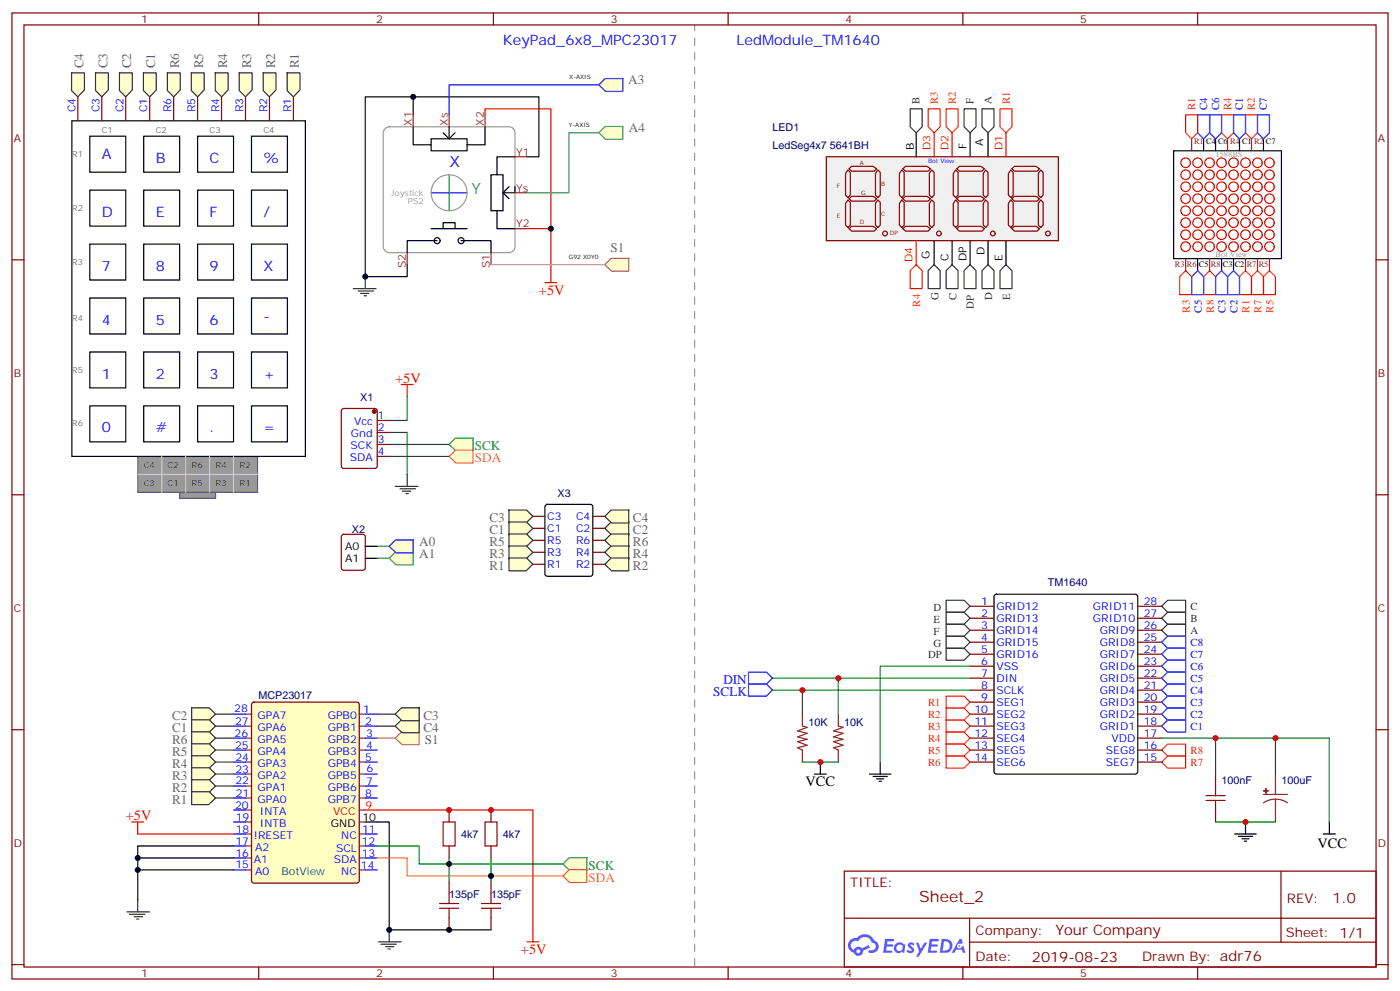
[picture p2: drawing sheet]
<svg xmlns="http://www.w3.org/2000/svg" width="412mm" height="292mm" viewBox="0 0 412 292" stroke-linecap="round" stroke-linejoin="round" font-family="sans-serif">
<path d="M204.6 284.3v-277" fill="none" stroke="#999" stroke-width=".35" stroke-dasharray="2.1 2.1"/>
<g fill="none" stroke="#870000" stroke-width=".35">
<path d="M3.5 3.8h405.4v284.3h-405.4zM7.1 7.3h398.2v277.3h-398.2zM76.2 3.8v3.5M145.3 3.8v3.5M214.5 3.8v3.5M283.6 3.8v3.5M352.8 3.8v3.5M3.5 76.5h3.6M405.3 76.5h3.6M3.5 145.6h3.6M405.3 145.6h3.6M3.5 214.8h3.6"/>
<path d="M405.3 214.8h3.6M248.7 256.4h156.6v28.2h-156.6zM377.3 256.4v20.9M248.7 270.2h156.5M285.6 277.3h119.6M285.6 270.2v14.2M3.5 283.9h3.6M76.2 284.6v3.5M145.3 284.6v3.5M214.5 284.6v3.5M283.6 284.6v3.5M352.8 284.6v3.5"/>
<path d="M405.3 283.9h3.6"/>
</g>
<g fill="#5487ff">
<path d="M267.7 277.6a1.22 1.22 0 0 1 1.7 .2l-.4 .6a.47 .47 0 0 0-.3-.4 .47 .47 0 0 0-.5 .2l.1 .2a1.14 1.14 0 0 1 .8 1.8 1.14 1.14 0 0 1-1.9 0l-.2-.2 .5-.6 .7 .5a.29 .29 0 0 0 .3-.3 .29 .29 0 0 0-.2-.3 1.04 1.04 0 0 1-.6-1.7z"/>
<path d="M260.7 276.3h2.4l.3 .2-.2 .5-1.8 .1-.1 .8h1.5l.3 .4-.3 .4h-1.6l-.2 1.1h1.7l.2 .3-.2 .3-2.6 .1z"/>
<path d="M273.8 276.3h2.4l.3 .2-.1 .5-1.8 .1-.2 .8h1.6l.3 .4-.4 .4h-1.6l-.1 1.1h1.7l.2 .3-.2 .3-2.6 .1z"/>
<path d="M282.6 276.3h.7l.3 1.3-.6 .3a.69 .69 0 0 0-1 .3 .69 .69 0 0 0 .4 .9 .69 .69 0 0 0 .9-.6l.5-.2 .6 2.2h-.8l-.2-.9h-1.8l-.5 .9h-.8z"/>
<path d="M269.8 277.4h.8l.6 1.8 1.1-1.8h.9l-2.6 4.2h-.8l.9-1.5z"/>
<path d="M277.4 276.3l-.6 4.2h1.3a2.11 2.11 0 0 0 2.5-2.1 2.11 2.11 0 0 0-2.5-2.1zM278.1 277.1a1.39 1.39 0 0 1 1.7 1.4 1.39 1.39 0 0 1-1.8 1.3h-.3z"/>
<path d="M263.7 277.9a1.54 1.54 0 0 0-.1 2.2 1.54 1.54 0 0 0 2.2 .1l.6 .3 .3-2.3-.2-.3h-.4a1.49 1.49 0 0 0-2.4 0zM264 278.9a.94 .94 0 0 1 1.8 0 .94 .94 0 0 1-1.8 0z"/>
<path d="M250.4 276.7a2.18 2.18 0 0 0 1.1 3.7 1.44 1.44 0 0 0 1.6 .9 1.44 1.44 0 0 0 1.2-1.4l2-1.1-.5-.7-1.9 1a1.47 1.47 0 0 0-2.4 .4 1.39 1.39 0 0 1-.7-1.9 1.39 1.39 0 0 1 2-.5 2.12 2.12 0 0 1 2.2-1.3 2.12 2.12 0 0 1 1.9 1.7 1.14 1.14 0 0 1 1.1 1.4 1.14 1.14 0 0 1-1.7 .7 .43 .43 0 0 0-.5 .4 .43 .43 0 0 0 .4 .5 1.98 1.98 0 0 0 2.5-1.2 1.98 1.98 0 0 0-1.2-2.6 3.1 3.1 0 0 0-5.3-.6l-.9 .1zM252.3 280a.55 .55 0 0 1 1.1 0 .55 .55 0 0 1-1.1 0z"/>
<circle cx="282.6" cy="278.4" r=".26"/>
</g>
<path d="M74.3 206.9l.5-.2h30.3l.7 .4v52.1l-.4 .7h-30.6l-.7-.4v-52.1z" fill="#ffffc2" stroke="#870000" stroke-width=".35"/>
<g fill="none" stroke="#8c2424" stroke-width=".35">
<path d="M72.3 210.2h1.8M72.3 213.7h1.8M72.3 217.2h1.8M105.8 210.2h1.8M105.8 213.7h1.8M105.8 217.2h1.8M72.3 220.8h1.8M72.3 224.3h1.8M72.3 227.8h1.8M72.3 231.4h1.8M72.3 234.9h1.8M72.3 238.4h1.8"/>
<path d="M105.8 220.8h1.8M105.8 224.3h1.8M105.8 227.8h1.8M105.8 231.4h1.8M105.8 234.9h1.8M105.8 238.4h1.8M72.3 241.9h1.8M72.3 245.5h1.8M72.3 249h1.8M72.3 252.5h1.8M72.3 256h1.8M105.8 241.9h1.8"/>
<path d="M105.8 245.5h1.8M105.8 249h1.8M105.8 252.5h1.8M105.8 256h1.8"/>
</g>
<g fill="none" stroke="#00f" stroke-width=".35">
<path d="M68.8 210.2h3.5M68.8 213.7h3.5M68.8 217.2h3.5M107.6 210.2h3.5M107.6 213.7h3.5M107.6 217.2h3.5M68.8 220.8h3.5M68.8 224.3h3.5M68.8 227.8h3.5M68.8 231.4h3.5M68.8 234.9h3.5M68.8 238.4h3.5"/>
<path d="M107.6 220.8h3.5M107.6 224.3h3.5M107.6 227.8h3.5M107.6 231.4h3.5M107.6 234.9h3.5M68.8 245.5h3.5M68.8 249h3.5M68.8 252.5h3.5M68.8 256h3.5M68.8 241.9h3.5M107.6 245.5h3.5M107.6 249h3.5"/>
<path d="M107.6 252.5h3.5M107.6 256h3.5"/>
</g>
<path d="M107.6 238.4h3.5" fill="none" stroke="#f00" stroke-width=".35"/>
<path d="M160.7 148.7l.5-.3h12.7l.7 .5v20l-.4 .7h-13l-.6-.4-.1-20zM107.6 160.8h3.5M107.6 164.3h3.5M107.6 241.9h3.5" fill="none" stroke="#000" stroke-width=".35"/>
<path d="M130.5 241.9h3.6v7.1h-3.6zM142.9 241.9h3.5v7.1h-3.5zM129.5 267.3h5.6M129.5 265.9h5.6M132.3 263.1v2.8M132.3 267.3v2.9M141.8 267.3h5.7M141.8 265.9h5.7M144.6 263.1v2.8M144.6 267.3v2.9" fill="none" stroke="#a10000" stroke-width=".35"/>
<g fill="none" stroke="#870000" stroke-width=".35">
<path d="M100.8 120.4l.4-.2h9.2l.7 .5v16.5l-.4 .6-9.5 .1-.6-.5-.1-16.5zM111.1 123.8h3.6M111.1 127.3h3.6M111.1 130.8h3.6M111.1 134.3h3.6M100.8 157.5l.4-.2h5.7l.6 .4 .1 9.4-.5 .7-5.9 .1-.6-.5-.1-9.4zM157 152h3.5M157 155.5h3.5M157 159h3.5M174.6 152h3.6M174.6 155.5h3.6M174.6 159h3.6"/>
<path d="M157 162.6h3.5M157 166.1h3.5M174.6 162.6h3.6M174.6 166.1h3.6M132.3 238.4v3.5M144.6 238.4v3.5M132.3 249v3.5M132.3 259.6v3.5M144.6 249v3.5M144.6 259.6v3.5M132.3 270.2v3.5M144.6 270.2v3.5"/>
</g>
<circle cx="110.2" cy="121.1" r=".53" fill="#870000" stroke="#870000" stroke-width=".35"/>
<path d="M40.6 134.3h35.2v10.6h-35.2z" fill="#999" stroke="#666" stroke-width=".35"/>
<path d="M21.2 35.6h68.8v98.7h-68.8z" fill="#fff" stroke="#000" stroke-width=".35"/>
<path d="M52.9 144.9h10.6v1.8h-10.6z" fill="#999" stroke="#666" stroke-width=".35"/>
<g fill="none" stroke="#000" stroke-width=".35">
<path d="M26.5 56h10.5v10.5h-10.5zM26.5 40.1h10.5v10.6h-10.5zM42.3 56h10.6v10.5h-10.6zM42.3 40.1h10.6v10.6h-10.6zM58.2 56h10.6v10.5h-10.6zM58.2 40.1h10.6v10.6h-10.6zM74.1 56h10.6v10.5h-10.6zM74.1 40.1h10.6v10.6h-10.6zM26.5 71.8h10.5v10.6h-10.5zM42.3 71.8h10.6v10.6h-10.6zM58.2 71.8h10.6v10.6h-10.6zM74.1 71.8h10.6v10.6h-10.6z"/>
<path d="M26.5 87.7h10.5v10.6h-10.5zM42.3 87.7h10.6v10.6h-10.6zM58.2 87.7h10.6v10.6h-10.6zM74.1 87.7h10.6v10.6h-10.6zM26.5 103.6h10.5v10.6h-10.5zM26.5 119.5h10.5v10.5h-10.5zM42.3 103.6h10.6v10.6h-10.6zM42.3 119.5h10.6v10.5h-10.6zM58.2 103.6h10.6v10.6h-10.6zM58.2 119.5h10.6v10.5h-10.6zM74.1 103.6h10.6v10.6h-10.6zM74.1 119.5h10.6v10.5h-10.6z"/>
</g>
<path d="M40.6 139.6h35.2M47.6 134.3v10.6M54.7 134.3v10.6M61.7 134.3v10.6M68.8 134.3v10.6" fill="none" stroke="#ccc" stroke-width=".35"/>
<path d="M22.9 28.5v7.1M30 28.5v7.1M37 28.5v7.1M44.1 28.5v7.1M51.2 28.5v7.1M58.2 28.5v7.1M65.3 28.5v7.1M72.3 28.5v7.1M79.4 28.5v7.1M86.4 28.5v7.1" fill="none" stroke="#870000" stroke-width=".35"/>
<path d="M113.5 37.8l1.2-.5h35.2a1.76 1.76 0 0 1 1.8 1.8v33.5a1.89 1.89 0 0 1-1.8 1.8h-35.2a1.89 1.89 0 0 1-1.8-1.8v-33.5z" fill="#fff" stroke="#999" stroke-width=".35"/>
<g fill="none" stroke="#000" stroke-width=".35">
<path d="M121.7 37.3v5.3h5.3M130.5 39.1l1.8 1.8M132.3 37.3v3.6M134.1 39.1l-1.8 1.8M142.9 37.3v5.3h-5.3M127 40.9h10.6v3.5h-10.6zM144.6 51.4h3.6v10.6h-3.6zM149.9 55l-1.7 1.7 1.7 1.8M151.7 46.1h-5.3v5.3M151.7 55v1.7h-3.5M127 67.3h10.6M128.8 70.8h-8.9v3.6"/>
<path d="M130.5 67.3v-1.8h3.6v1.8M135.8 70.8h8.8v3.6M146.4 62v5.3h5.3"/>
<circle cx="128.8" cy="70.8" r=".88"/>
<circle cx="135.8" cy="70.8" r=".88"/>
</g>
<path d="M127 56.7h10.6" fill="none" stroke="#00f" stroke-width=".35"/>
<path d="M132.3 51.4v10.6" fill="none" stroke="#096" stroke-width=".35"/>
<circle cx="132.3" cy="56.7" r="5.3" fill="none" stroke="#999" stroke-width=".35"/>
<path d="M121.7 33.8v3.5M132.3 33.8v3.5M142.9 33.8v3.5M151.7 46.1h3.5M151.7 56.7h3.5M119.9 74.4v3.5M144.6 74.4v3.5M151.7 67.3h3.5" fill="none" stroke="#8c2424" stroke-width=".35"/>
<path d="M243.4 46.1h68.3v24.7h-68.3z" fill="#f0f0f0" stroke="#870000" stroke-width=".35"/>
<g fill="none" stroke="#870000" stroke-width=".35">
<path d="M249.8 58.8l.7 .7v6.8l-.7 .7-.7-.7v-6.4zM249.8 50l.7 .7v6.7l-.7 .7-.7-.7v-6.3zM250.1 58.5l.7-.7h6.4l1 .7-.7 .7h-6.7zM250.1 49.7l.7-.7h6.4l1 .7-.7 .7h-6.7zM258.6 58.8l.7 .7v6.8l-.7 .7-.7-.7v-6.4zM258.6 50l.7 .7v6.7l-.7 .7-.7-.7v-6.3zM265.6 50l.7 .7v6.7l-.7 .7-.7-.7v-6.3zM265.6 58.8l.7 .7v6.8l-.7 .7-.7-.7v-6.4zM266 49.7l.7-.7h6.3l1.1 .7-.7 .7h-6.7zM266 58.5l.7-.7h6.3l1.1 .7-.7 .7h-6.7zM274.5 50l.7 .7v6.7l-.7 .7-.7-.7v-6.3zM274.5 58.8l.7 .7v6.8l-.7 .7-.7-.7v-6.4z"/>
<path d="M281.5 50l.7 .7v6.7l-.7 .7-.7-.7v-6.3zM281.5 58.8l.7 .7v6.8l-.7 .7-.7-.7v-6.4zM281.9 49.7l.7-.7h6.3l1.1 .7-.7 .7h-6.7zM281.9 58.5l.7-.7h6.3l1.1 .7-.7 .7h-6.7zM290.3 50l.7 .7v6.7l-.7 .7-.7-.7v-6.3zM290.3 58.8l.7 .7v6.8l-.7 .7-.7-.7v-6.4zM297.7 58.8l.7 .7v6.8l-.7 .7-.7-.7v-6.4zM297.7 50l.7 .7v6.7l-.7 .7-.7-.7v-6.3zM298.1 58.5l.7-.7h6.4l1 .7-.7 .7h-6.7zM298.1 49.7l.7-.7h6.4l1 .7-.7 .7h-6.7zM306.6 58.8l.7 .7v6.8l-.7 .7-.7-.7v-6.4zM306.6 50l.7 .7v6.7l-.7 .7-.7-.7v-6.3z"/>
<path d="M250.1 67.3l.7-.7h6.4l1 .7-.7 .7h-6.7zM266 67.3l.7-.7h6.3l1.1 .7-.7 .7h-6.7zM281.9 67.3l.7-.7h6.3l1.1 .7-.7 .7h-6.7zM298.1 67.3l.7-.7h6.4l1 .7-.7 .7h-6.7z"/>
</g>
<g fill="#f0f0f0" stroke="#870000" stroke-width=".35">
<circle cx="260.7" cy="68.7" r=".71"/>
<circle cx="276.6" cy="68.7" r=".71"/>
<circle cx="292.5" cy="68.7" r=".71"/>
<circle cx="308.7" cy="68.7" r=".71"/>
</g>
<path d="M269.9 39.1v7M285.8 39.1v7M291 39.1v7M275.2 70.8v7.1M280.5 70.8v7.1M285.8 70.8v7.1M291 70.8v7.1M296.3 70.8v7.1" fill="none" stroke="#000" stroke-width=".35"/>
<path d="M275.2 39.1v7M280.5 39.1v7M296.3 39.1v7M269.9 70.8v7.1" fill="none" stroke="#f00" stroke-width=".35"/>
<path d="M345.7 44.4h31.8v31.7h-31.8z" fill="#fff" stroke="#000" stroke-width=".35"/>
<g fill="none" stroke="#c00" stroke-width=".35">
<circle cx="349.2" cy="58.5" r="1.41"/>
<circle cx="349.2" cy="55" r="1.41"/>
<circle cx="349.2" cy="51.4" r="1.41"/>
<circle cx="349.2" cy="47.9" r="1.41"/>
<circle cx="352.8" cy="55" r="1.41"/>
<circle cx="352.8" cy="47.9" r="1.41"/>
<circle cx="352.8" cy="58.5" r="1.41"/>
<circle cx="352.8" cy="51.4" r="1.41"/>
<circle cx="356.3" cy="58.5" r="1.41"/>
<circle cx="356.3" cy="55" r="1.41"/>
<circle cx="356.3" cy="47.9" r="1.41"/>
<circle cx="356.3" cy="51.4" r="1.41"/>
<circle cx="359.8" cy="47.9" r="1.41"/>
<circle cx="359.8" cy="55" r="1.41"/>
<circle cx="359.8" cy="58.5" r="1.41"/>
<circle cx="359.8" cy="51.4" r="1.41"/>
<circle cx="363.4" cy="55" r="1.41"/>
<circle cx="363.4" cy="51.4" r="1.41"/>
<circle cx="363.4" cy="58.5" r="1.41"/>
<circle cx="363.4" cy="47.9" r="1.41"/>
<circle cx="366.9" cy="51.4" r="1.41"/>
<circle cx="366.9" cy="58.5" r="1.41"/>
<circle cx="366.9" cy="55" r="1.41"/>
<circle cx="366.9" cy="47.9" r="1.41"/>
<circle cx="370.4" cy="55" r="1.41"/>
<circle cx="370.4" cy="51.4" r="1.41"/>
<circle cx="370.4" cy="58.5" r="1.41"/>
<circle cx="370.4" cy="47.9" r="1.41"/>
<circle cx="373.9" cy="55" r="1.41"/>
<circle cx="373.9" cy="47.9" r="1.41"/>
<circle cx="373.9" cy="51.4" r="1.41"/>
<circle cx="373.9" cy="58.5" r="1.41"/>
<circle cx="349.2" cy="69.1" r="1.41"/>
<circle cx="349.2" cy="62" r="1.41"/>
<circle cx="349.2" cy="65.5" r="1.41"/>
<circle cx="349.2" cy="72.6" r="1.41"/>
<circle cx="352.8" cy="62" r="1.41"/>
<circle cx="352.8" cy="72.6" r="1.41"/>
<circle cx="352.8" cy="69.1" r="1.41"/>
<circle cx="352.8" cy="65.5" r="1.41"/>
<circle cx="356.3" cy="62" r="1.41"/>
<circle cx="356.3" cy="69.1" r="1.41"/>
<circle cx="356.3" cy="65.5" r="1.41"/>
<circle cx="356.3" cy="72.6" r="1.41"/>
<circle cx="359.8" cy="65.5" r="1.41"/>
<circle cx="359.8" cy="62" r="1.41"/>
<circle cx="359.8" cy="69.1" r="1.41"/>
<circle cx="359.8" cy="72.6" r="1.41"/>
<circle cx="363.4" cy="72.6" r="1.41"/>
<circle cx="363.4" cy="69.1" r="1.41"/>
<circle cx="363.4" cy="65.5" r="1.41"/>
<circle cx="363.4" cy="62" r="1.41"/>
<circle cx="366.9" cy="72.6" r="1.41"/>
<circle cx="366.9" cy="62" r="1.41"/>
<circle cx="366.9" cy="69.1" r="1.41"/>
<circle cx="366.9" cy="65.5" r="1.41"/>
<circle cx="370.4" cy="72.6" r="1.41"/>
<circle cx="370.4" cy="62" r="1.41"/>
<circle cx="370.4" cy="69.1" r="1.41"/>
<circle cx="370.4" cy="65.5" r="1.41"/>
<circle cx="373.9" cy="62" r="1.41"/>
<circle cx="373.9" cy="65.5" r="1.41"/>
<circle cx="373.9" cy="72.6" r="1.41"/>
<circle cx="373.9" cy="69.1" r="1.41"/>
</g>
<g fill="none" stroke="#8c2424" stroke-width=".35">
<path d="M351 40.9v3.5M361.6 40.9v3.5M368.7 40.9v3.5M349.2 76.1v3.6M356.3 76.1v3.6M366.9 76.1v3.6M370.4 76.1v3.6M373.9 76.1v3.6M236.4 210.2v3.5l1.4 .4-2.9 1 2.9 .7-2.9 1.1 2.9 .7-2.9 .7 2.9 1.1-2.9 .7 1.5 .7v3.5M246.9 210.2v3.5l1.5 .4-2.9 1 2.9 .7-2.9 1.1 2.9 .7-2.9 .7 2.9 1.1-2.9 .7 1.4 .7v3.5M372.2 233.8h7M375.7 235.2l1.9 .3 1.6 .8"/>
<path d="M375.7 235.2l-1.8 .3-1.7 .8M375.7 227.8v6M375.7 235.2v6.7"/>
</g>
<path d="M354.5 40.9v3.5M358.1 40.9v3.5M365.1 40.9v3.5M372.2 40.9v3.5M352.8 76.1v3.6M359.8 76.1v3.6M363.4 76.1v3.6M293 175.1l.5-.2h40.9l.5 .2 .2 .5v51.5l-.2 .5-.5 .2h-40.9l-.5-.2-.2-.5v-51.5z" fill="none" stroke="#000" stroke-width=".35"/>
<path d="M355.2 235.6h5.7M355.2 234.2h5.7M358.1 231.4v2.8M358.1 235.6v2.8" fill="none" stroke="#a10000" stroke-width=".35"/>
<g fill="none" stroke="#870000" stroke-width=".35">
<path d="M285.8 178.4h7M335.1 178.4h7.1M285.8 182h7M285.8 185.5h7M285.8 189h7M285.8 192.5h7M285.8 196.1h7M285.8 199.6h7M335.1 182h7.1M335.1 185.5h7.1M335.1 189h7.1M335.1 192.5h7.1"/>
<path d="M335.1 196.1h7.1M335.1 199.6h7.1M285.8 203.1h7M285.8 206.7h7M285.8 210.2h7M285.8 213.7h7M285.8 217.2h7M335.1 203.1h7.1M335.1 206.7h7.1M335.1 210.2h7.1M335.1 213.7h7.1M335.1 217.2h7.1"/>
<path d="M285.8 220.8h7M285.8 224.3h7M335.1 220.8h7.1M335.1 224.3h7.1M358.1 227.8v3.6M358.1 238.4v3.5"/>
</g>
<g fill="#8c2424" stroke="#8c2424" stroke-width=".35">
<path d="M372.2 232.8h1.4z"/>
<path d="M372.9 232.1v1.4z"/>
</g>
<path d="M37.4 268.4h6.7M38.1 269.1h4.6M39.5 269.8h2.5M40.2 270.5h.7M40.6 264.9v3.5" fill="none" stroke="#333" stroke-width=".35"/>
<path d="M165.8 254.3l1.9-1.9h5.2v3.8h-5.1z" fill="#ffc" stroke="#093" stroke-width=".35"/>
<path d="M165.8 257.8l1.9-1.8h5.2v3.8h-5.1z" fill="#ffc" stroke="#f90" stroke-width=".35"/>
<path d="M162.3 79.7v3.5M160.5 83.2h3.5M38.8 241.9h3.5M40.6 241.9v3.6M155.2 277.2h3.5M157 273.7v3.5" fill="none" stroke="#f00" stroke-width=".35"/>
<path d="M104.1 84.9h6.7M105.5 85.7h4.6M106.2 86.4h2.5M107.2 87.1h.7M107.6 81.4v3.5M111.5 277.2h6.7M112.2 277.9h4.6M113.6 278.6h2.5M114.3 279.3h.7M114.7 273.7v3.5" fill="none" stroke="#333" stroke-width=".35"/>
<path d="M178.2 77.9l1.8-1.9h5.3l-.1 3.8h-5z" fill="#ffc" stroke="#966" stroke-width=".35"/>
<path d="M116.4 217.2l1.9-1.8h5.3l-.1 3.8h-5.1z" fill="#ffc" stroke="#c66" stroke-width=".35"/>
<g fill="#ffc" stroke="#333" stroke-width=".35">
<path d="M116.4 213.7l1.9-1.8h5.3l-.1 3.8h-5.1z"/>
<path d="M116.4 210.2l1.9-1.9h5.3l-.1 3.8h-5.1z"/>
<path d="M56.4 208.3h5.2l1.9 1.9-2 1.9h-5.1z"/>
<path d="M56.4 211.9h5.2l1.9 1.8-2 2h-5.1z"/>
<path d="M56.4 215.4h5.2l1.9 1.8-2 2h-5.1z"/>
<path d="M56.4 218.9h5.2l1.9 1.9-2 1.9h-5.1z"/>
<path d="M56.4 222.4h5.2l1.9 1.9-2 1.9h-5.1z"/>
<path d="M56.4 226h5.2l1.9 1.8-2 2h-5.1z"/>
<path d="M56.4 229.5h5.2l1.9 1.9-2 1.9h-5.1z"/>
<path d="M56.4 233h5.2l1.9 1.9-2 1.9h-5.1z"/>
<path d="M28.1 21.4h3.8v5.1l-1.9 2-1.9-1.8z"/>
<path d="M21.1 21.4h3.8v5.1l-2 2-1.8-1.8z"/>
<path d="M35.2 21.4h3.8v5.1l-2 2-1.8-1.8z"/>
<path d="M42.2 21.4h3.8v5.1l-1.9 2-1.9-1.8z"/>
<path d="M49.3 21.4h3.8v5.1l-1.9 2-1.9-1.8z"/>
<path d="M56.4 21.4h3.7v5.1l-1.9 2-1.8-1.8z"/>
<path d="M63.4 21.4h3.8v5.1l-1.9 2-1.9-1.8z"/>
<path d="M70.5 21.4h3.8v5.1l-2 2-1.8-1.8z"/>
<path d="M77.5 21.4h3.8v5.1l-1.9 2-1.9-1.8z"/>
<path d="M84.6 21.4h3.8v5.1l-2 2-1.8-1.8z"/>
<path d="M178.2 155.5l1.8-1.8h5.3l-.1 3.7h-5z"/>
<path d="M149.8 150.1h5.3l1.9 1.9-2 1.9h-5.1z"/>
<path d="M149.8 153.7h5.3l1.9 1.8-2 1.9h-5.1z"/>
<path d="M149.8 157.2h5.3l1.9 1.8-2 2h-5.1z"/>
<path d="M149.8 160.7h5.3l1.9 1.9-2 1.9h-5.1z"/>
<path d="M149.8 164.2h5.3l1.9 1.9-2 1.9h-5.1z"/>
<path d="M178.2 152l1.8-1.9h5.3l-.1 3.8h-5z"/>
<path d="M178.2 159l1.8-1.8h5.3l-.1 3.8h-5z"/>
<path d="M178.2 162.6l1.8-1.9h5.3l-.1 3.8h-5z"/>
<path d="M180 164.2h5.3l-.1 3.8h-5l-2-1.9z"/>
</g>
<g fill="#ffc" stroke="#00f" stroke-width=".35">
<path d="M176.4 25l1.8-1.9h5.3l-.1 3.8h-5z"/>
<path d="M116.5 158.9h5.3l-.1 3.8h-5l-2-1.9z"/>
</g>
<g fill="#ffc" stroke="#396" stroke-width=".35">
<path d="M176.4 39.1l1.8-1.9h5.3l-.1 3.8h-5z"/>
<path d="M114.7 164.3l1.8-1.8h5.3l-.1 3.8h-5z"/>
</g>
<path d="M132.3 130.8l1.8-1.8h5.3l-.1 3.8h-5z" fill="#ffc" stroke="#093" stroke-width=".35"/>
<path d="M132.3 134.3l1.8-1.8h5.3l-.1 3.8h-5z" fill="#ffc" stroke="#f90" stroke-width=".35"/>
<g fill="none" stroke="#333" stroke-width=".35">
<path d="M268.1 32h3.5v5.3l-1.7 1.8-1.8-1.8zM284 32h3.5v5.3l-1.7 1.8-1.8-1.8zM289.3 32h3.5v5.3l-1.8 1.8-1.7-1.8zM275.2 77.9l1.7 1.8v5.2h-3.5v-5.2zM280.5 77.9l1.7 1.8v5.2h-3.5v-5.2zM284 79.7l1.8-1.8 1.7 1.8v5.2h-3.5zM291 77.9l1.8 1.8v5.2h-3.5v-5.2zM296.3 77.9l1.8 1.8v5.2h-3.5v-5.2zM119.9 139.6v3.6M116.4 143.2h6.7M117.8 143.9h4.6M118.5 144.6h2.5"/>
<path d="M119.6 145.3h.7M278.7 176.7h5.3l1.8 1.7-1.8 1.8h-5.3zM342.2 178.4l1.8-1.7h5.2v3.5h-5.2zM278.7 190.8h5.3l1.8 1.7-1.8 1.8h-5.3zM278.7 187.3h5.3l1.8 1.7-1.8 1.8h-5.3zM278.7 183.7h5.3l1.8 1.8-1.8 1.8h-5.3zM278.7 180.2h5.3l1.8 1.8-1.8 1.7h-5.3zM342.2 182l1.8-1.8h5.2v3.5h-5.2zM342.2 185.5l1.8-1.8h5.2v3.6h-5.2zM63.5 213.7h5.3M63.5 210.2h5.3M63.5 217.2h5.3"/>
<path d="M111.1 213.7h5.3M111.1 210.2h5.3M63.5 220.8h5.3M63.5 224.3h5.3M63.5 227.8h5.3M63.5 231.4h5.3M63.5 234.9h5.3"/>
</g>
<path d="M142.9 33.8v-1.8h19.4v35.3h-7.1M162.3 67.3v12.4M118.2 113.2h3.5M119.9 113.2v3.5M111.1 238.4h45.9v35.3M40.6 245.5h28.2" fill="none" stroke="#f00" stroke-width=".35"/>
<g fill="none" stroke="#f30" stroke-width=".35">
<path d="M273.4 32h3.5v5.3l-1.7 1.8-1.8-1.8zM278.7 32h3.5v5.3l-1.7 1.8-1.8-1.8zM294.6 32h3.5v5.3l-1.8 1.8-1.7-1.8zM349.2 33.8h3.6v5.3l-1.8 1.8-1.8-1.8zM359.8 33.8h3.6v5.3l-1.8 1.8-1.8-1.8zM366.9 33.8h3.5v5.3l-1.7 1.8-1.8-1.8zM268.1 79.7l1.8-1.8 1.7 1.8v5.2h-3.5zM349.2 79.7l1.8 1.7v5.3h-3.5v-5.3zM356.3 79.7l1.8 1.7v5.3h-3.6v-5.3zM370.4 79.7l1.8 1.7v5.3h-3.5v-5.3zM373.9 79.7l1.8 1.7v5.3h-3.5v-5.3zM365.1 81.4l1.8-1.7 1.8 1.7v5.3h-3.6z"/>
<path d="M278.7 219h5.3l1.8 1.8-1.8 1.7h-5.3zM278.7 215.5h5.3l1.8 1.7-1.8 1.8h-5.3zM278.7 211.9h5.3l1.8 1.8-1.8 1.8h-5.3zM278.7 208.4h5.3l1.8 1.8-1.8 1.7h-5.3zM278.7 204.9h5.3l1.8 1.8-1.8 1.7h-5.3zM278.7 222.5h5.3l1.8 1.8-1.8 1.8h-5.3zM342.2 224.3l1.8-1.8h5.2v3.6h-5.2zM342.2 220.8l1.8-1.8h5.2v3.5h-5.2z"/>
</g>
<g fill="none" stroke="#00f" stroke-width=".35">
<path d="M176.4 25h-44.1v8.8M352.8 33.8h3.5v5.3l-1.8 1.8-1.7-1.8zM356.3 33.8h3.5v5.3l-1.7 1.8-1.8-1.8zM363.4 33.8h3.5v5.3l-1.8 1.8-1.7-1.8zM370.4 33.8h3.5v5.3l-1.7 1.8-1.8-1.8zM363.4 79.7l1.7 1.7v5.3h-3.5v-5.3zM351 81.4l1.8-1.7 1.7 1.7v5.3h-3.5zM358.1 81.4l1.7-1.7 1.8 1.7v5.3h-3.5zM220.5 197.8h5.3l1.7 1.8-1.7 1.8h-5.3zM342.2 189l1.8-1.7h5.2v3.5h-5.2zM342.2 192.5l1.8-1.7h5.2v3.5h-5.2zM342.2 196.1l1.8-1.8h5.2v3.5h-5.2z"/>
<path d="M342.2 199.6l1.8-1.8h5.2v3.6h-5.2zM220.5 201.4h5.3l1.7 1.7-1.7 1.8h-5.3zM342.2 203.1l1.8-1.7h5.2v3.5h-5.2zM342.2 206.7l1.8-1.8h5.2v3.5h-5.2zM342.2 210.2l1.8-1.8h5.2v3.5h-5.2zM342.2 213.7l1.8-1.8h5.2v3.6h-5.2z"/>
</g>
<g fill="none" stroke="#000" stroke-width=".35">
<path d="M121.7 33.8v-5.3h-14.1v52.9h12.3v-3.5M121.7 28.5h37v17.6h-3.5M239.9 227.8h3.5M241.7 224.3v3.5M256.1 227.8h6.4M257.2 228.5h4.2M258.2 229.2h2.1M258.9 229.9h.7M259.3 224.3v3.5M40.6 252.5h28.2M40.6 256h28.2M68.8 249h-28.2v15.9"/>
<path d="M111.1 241.9h3.6v31.8h29.9M363.7 245.5h6.4M364.8 246.2h4.2M365.8 246.9h2.1M366.5 247.6h.7M366.9 241.9v3.6M389.8 245.5h3.5M391.6 241.9v3.6"/>
</g>
<g fill="none" stroke="#008700" stroke-width=".35">
<path d="M119.9 116.7v7.1h-5.2M114.7 127.3h5.2v12.3M114.7 130.8h17.6M114.7 134.3h17.6M111.1 160.8h3.6M111.1 164.3h3.6M227.5 199.6h58.3M246.9 199.6v10.6M285.8 196.1h-26.5v28.2M227.5 203.1h58.3M236.4 203.1v7.1M342.2 217.2h49.4v24.7"/>
<path d="M358.1 217.2v10.6M375.7 217.2v10.6M236.4 224.3h10.5M111.1 249h12.4v5.3h42.3M132.3 252.5v7.1M144.6 252.5v7.1M358.1 241.9h17.6"/>
</g>
<path d="M111.1 252.5h8.8v5.3h45.9" fill="none" stroke="#f90" stroke-width=".35"/>
<path d="M176.4 39.1h-8.8v17.6h-12.4" fill="none" stroke="#396" stroke-width=".35"/>
<path d="M144.6 77.9h33.6" fill="none" stroke="#c99" stroke-width=".35"/>
<path d="M111.1 217.2h5.3" fill="none" stroke="#c66" stroke-width=".35"/>
<circle cx="121.7" cy="28.5" r=".88" fill="#000"/>
<circle cx="144.6" cy="238.4" r=".88" fill="#c00"/>
<g fill="#000">
<circle cx="114.7" cy="273.7" r=".88"/>
<circle cx="132.3" cy="273.7" r=".88"/>
</g>
<circle cx="132.3" cy="238.4" r=".88" fill="#c00"/>
<g fill="#000">
<circle cx="162.3" cy="67.3" r=".88"/>
<circle cx="107.6" cy="81.4" r=".88"/>
<circle cx="40.6" cy="256" r=".88"/>
<circle cx="40.6" cy="252.5" r=".88"/>
<circle cx="132.3" cy="254.3" r=".88"/>
<circle cx="144.6" cy="257.8" r=".88"/>
</g>
<g fill="#c00">
<circle cx="358.1" cy="217.2" r=".88"/>
<circle cx="236.4" cy="203.1" r=".88"/>
<circle cx="246.9" cy="199.6" r=".88"/>
<circle cx="241.7" cy="224.3" r=".88"/>
<circle cx="375.7" cy="217.2" r=".88"/>
<circle cx="366.9" cy="241.9" r=".88"/>
</g>
<text font-size="4.6" fill="#00f" x="132.4" y="49.1">X</text>
<text font-size="4.6" fill="#396" x="138.9" y="57">Y</text>
<text font-size="4.6" fill="#800" x="270.8" y="265.4">Sheet_2</text>
<g font-size="4.2" fill="#00f">
<text x="148.2" y="13.3">KeyPad_6x8_MPC23017</text>
<text x="217" y="13.3">LedModule_TM1640</text>
<text x="30" y="46.9">A</text>
<text x="45.9" y="47.9">B</text>
<text x="61.7" y="47.9">C</text>
<text x="77.6" y="47.9">%</text>
<text x="30" y="63.8">D</text>
<text x="45.9" y="63.8">E</text>
<text x="61.7" y="63.8">F</text>
<text x="77.6" y="63.8">/</text>
<text x="30" y="79.7">7</text>
<text x="45.9" y="79.7">8</text>
<text x="61.7" y="79.7">9</text>
<text x="77.6" y="79.7">X</text>
<text x="30" y="95.5">4</text>
<text x="45.9" y="95.5">5</text>
<text x="61.7" y="95.5">6</text>
<text x="77.6" y="94.6">-</text>
<text x="30" y="111.4">1</text>
<text x="45.9" y="111.4">2</text>
<text x="61.7" y="111.4">3</text>
<text x="77.6" y="111.4">+</text>
<text x="30" y="127.3">0</text>
<text x="45.9" y="127.3">#</text>
<text x="61.7" y="127.3">.</text>
<text x="77.6" y="127.3">=</text>
</g>
<g font-size="4.2" fill="#f00">
<text x="158.7" y="86.9">+5V</text>
<text x="116.4" y="112.6">+5V</text>
<text x="37" y="241.2">+5V</text>
<text x="153.5" y="280.9">+5V</text>
</g>
<g font-size="4.2">
<text x="237.3" y="231.4">VCC</text>
<text x="388.1" y="249.6">VCC</text>
</g>
<g font-size="4.2" fill="#800">
<text x="392.5" y="265.7">1.0</text>
<text x="310.9" y="275.2">Your Company</text>
<text x="304" y="283">2019-08-23</text>
</g>
<g font-size="3.9" fill="#666">
<text x="24.6" y="20.1" transform="rotate(-90 24.6 20.1)">C4</text>
<text x="31.6" y="20.1" transform="rotate(-90 31.6 20.1)">C3</text>
<text x="38.7" y="20.1" transform="rotate(-90 38.7 20.1)">C2</text>
<text x="45.7" y="20.1" transform="rotate(-90 45.7 20.1)">C1</text>
<text x="52.8" y="20.1" transform="rotate(-90 52.8 20.1)">R6</text>
<text x="59.8" y="20.1" transform="rotate(-90 59.8 20.1)">R5</text>
<text x="66.9" y="20.1" transform="rotate(-90 66.9 20.1)">R4</text>
<text x="74" y="20.1" transform="rotate(-90 74 20.1)">R3</text>
<text x="81" y="20.1" transform="rotate(-90 81 20.1)">R2</text>
<text x="88.1" y="20.1" transform="rotate(-90 88.1 20.1)">R1</text>
<text x="185.1" y="24.8">A3</text>
<text x="185.3" y="38.9">A4</text>
<text x="179.8" y="74.2">S1</text>
<text x="144.2" y="153.6">C3</text>
<text x="186.4" y="153.6">C4</text>
<text x="123.5" y="160.6">A0</text>
<text x="144.2" y="157.1">C1</text>
<text x="144.2" y="160.7">R5</text>
<text x="186.4" y="157.1">C2</text>
<text x="186.4" y="160.7">R6</text>
<text x="123.5" y="164.2">A1</text>
<text x="144.2" y="164.2">R3</text>
<text x="144.2" y="167.7">R1</text>
<text x="186.4" y="164.2">R4</text>
<text x="186.4" y="167.7">R2</text>
<text x="50.7" y="211.8">C2</text>
<text x="50.7" y="215.3">C1</text>
<text x="124.7" y="215.3">C4</text>
<text x="124.7" y="211.8">C3</text>
<text x="50.7" y="218.9">R6</text>
<text x="125.1" y="218.9">S1</text>
<text x="50.7" y="222.4">R5</text>
<text x="50.7" y="225.9">R4</text>
<text x="50.7" y="229.5">R3</text>
<text x="50.7" y="233">R2</text>
<text x="50.7" y="236.5">R1</text>
</g>
<g font-size="3.9" fill="#093">
<text x="139.9" y="132.5">SCK</text>
<text x="173.4" y="256">SCK</text>
</g>
<g font-size="3.9" fill="#f90">
<text x="139.9" y="136.1">SDA</text>
<text x="173.4" y="259.5">SDA</text>
</g>
<g font-size="3.9" fill="#00f">
<text x="213.1" y="201.4">DIN</text>
<text x="210.1" y="204.9">SCLK</text>
</g>
<g font-size="3.9" fill="#800">
<text x="250.5" y="261">TITLE:</text>
<text x="379.1" y="265.7">REV:</text>
<text x="287.4" y="275.2">Company:</text>
<text x="378.7" y="275.8">Sheet: 1/1</text>
<text x="287.4" y="282.9">Date:</text>
<text x="336.4" y="282.9">Drawn By: adr76</text>
</g>
<g font-size="3.2" fill="#800">
<text x="41.6" y="6.8">1</text>
<text x="110.8" y="6.8">2</text>
<text x="179.9" y="6.8">3</text>
<text x="249.1" y="6.8">4</text>
<text x="318.2" y="6.8">5</text>
<text x="4.1" y="41.9">A</text>
<text x="405.9" y="41.9">A</text>
<text x="4.1" y="111.1">B</text>
<text x="405.9" y="111.1">B</text>
<text x="4.1" y="180.2">C</text>
<text x="405.9" y="180.2">C</text>
<text x="4.1" y="249.3">D</text>
<text x="405.9" y="249.3">D</text>
<text x="41.6" y="287.6">1</text>
<text x="110.8" y="287.6">2</text>
<text x="179.9" y="287.6">3</text>
<text x="249.1" y="287.6">4</text>
<text x="318.2" y="287.6">5</text>
</g>
<g font-size="3.2" fill="#00f">
<text x="22.2" y="33.1" transform="rotate(-90 22.2 33.1)">C4</text>
<text x="29.3" y="33.1" transform="rotate(-90 29.3 33.1)">C3</text>
<text x="36.3" y="33.1" transform="rotate(-90 36.3 33.1)">C2</text>
<text x="43.4" y="33.1" transform="rotate(-90 43.4 33.1)">C1</text>
<text x="50.4" y="33.1" transform="rotate(-90 50.4 33.1)">R6</text>
<text x="57.5" y="33.1" transform="rotate(-90 57.5 33.1)">R5</text>
<text x="64.6" y="33.1" transform="rotate(-90 64.6 33.1)">R4</text>
<text x="71.6" y="33.1" transform="rotate(-90 71.6 33.1)">R3</text>
<text x="78.7" y="33.1" transform="rotate(-90 78.7 33.1)">R2</text>
<text x="85.7" y="33.1" transform="rotate(-90 85.7 33.1)">R1</text>
<text x="355.6" y="32.3" transform="rotate(-90 355.6 32.3)">C4</text>
<text x="359.1" y="32.3" transform="rotate(-90 359.1 32.3)">C6</text>
<text x="366.1" y="32.3" transform="rotate(-90 366.1 32.3)">C1</text>
<text x="373.2" y="32.3" transform="rotate(-90 373.2 32.3)">C7</text>
<text x="354" y="92" transform="rotate(-90 354 92)">C5</text>
<text x="361" y="92" transform="rotate(-90 361 92)">C3</text>
<text x="364.6" y="92" transform="rotate(-90 364.6 92)">C2</text>
<text x="104.3" y="125.2">Vcc</text>
<text x="111.3" y="123.4">1</text>
<text x="103.4" y="128.7">Gnd</text>
<text x="111.3" y="126.9">2</text>
<text x="111.3" y="130.5">3</text>
<text x="103" y="135.7">SDA</text>
<text x="103.2" y="132.2">SCK</text>
<text x="111.3" y="134">4</text>
<text x="161.2" y="153">C3</text>
<text x="169.7" y="153">C4</text>
<text x="161.2" y="156.6">C1</text>
<text x="161.2" y="160.1">R5</text>
<text x="169.7" y="156.6">C2</text>
<text x="169.7" y="160.1">R6</text>
<text x="161.2" y="163.6">R3</text>
<text x="161.2" y="167.1">R1</text>
<text x="169.7" y="163.6">R4</text>
<text x="169.7" y="167.1">R2</text>
<text x="289" y="178.1">1</text>
<text x="293.5" y="179.5">GRID12</text>
<text x="322" y="179.5">GRID11</text>
<text x="336.9" y="178.1">28</text>
<text x="289" y="181.6">2</text>
<text x="289" y="185.1">3</text>
<text x="293.5" y="183">GRID13</text>
<text x="322" y="183">GRID10</text>
<text x="336.9" y="185.1">26</text>
<text x="336.9" y="181.6">27</text>
<text x="289" y="188.7">4</text>
<text x="293.5" y="186.5">GRID14</text>
<text x="293.5" y="190.1">GRID15</text>
<text x="324" y="190.1">GRID8</text>
<text x="324" y="186.5">GRID9</text>
<text x="336.9" y="188.7">25</text>
<text x="350.7" y="190">C8</text>
<text x="289" y="192.2">5</text>
<text x="289" y="195.7">6</text>
<text x="293.5" y="193.6">GRID16</text>
<text x="293.5" y="197.1">VSS</text>
<text x="324" y="197.1">GRID6</text>
<text x="324" y="193.6">GRID7</text>
<text x="336.9" y="195.7">23</text>
<text x="336.9" y="192.2">24</text>
<text x="350.7" y="193.6">C7</text>
<text x="350.7" y="197.1">C6</text>
<text x="289" y="199.2">7</text>
<text x="289" y="202.8">8</text>
<text x="293.5" y="200.7">DIN</text>
<text x="324" y="200.7">GRID5</text>
<text x="336.9" y="202.8">21</text>
<text x="336.9" y="199.2">22</text>
<text x="350.7" y="200.6">C5</text>
<text x="69" y="209.6">28</text>
<text x="107" y="209.7">1</text>
<text x="287" y="209.8">10</text>
<text x="289" y="206.3">9</text>
<text x="293.5" y="204.2">SCLK</text>
<text x="293.5" y="207.7">SEG1</text>
<text x="324" y="207.7">GRID3</text>
<text x="324" y="204.2">GRID4</text>
<text x="336.9" y="209.8">19</text>
<text x="336.9" y="206.3">20</text>
<text x="350.7" y="204.1">C4</text>
<text x="350.7" y="207.7">C3</text>
<text x="69.2" y="213.4">27</text>
<text x="75.8" y="215.1">GPA6</text>
<text x="75.8" y="211.6">GPA7</text>
<text x="96.6" y="211.6">GPB0</text>
<text x="96.6" y="215.1">GPB1</text>
<text x="107.6" y="213.4">2</text>
<text x="287" y="213.4">11</text>
<text x="293.5" y="211.2">SEG2</text>
<text x="293.5" y="214.8">SEG3</text>
<text x="324" y="214.8">GRID1</text>
<text x="324" y="211.2">GRID2</text>
<text x="336.9" y="213.4">18</text>
<text x="350.7" y="211.2">C2</text>
<text x="350.7" y="214.7">C1</text>
<text x="69.1" y="216.9">26</text>
<text x="69.2" y="220.4">25</text>
<text x="75.8" y="218.7">GPA5</text>
<text x="96.6" y="218.7">GPB2</text>
<text x="107.8" y="216.9">3</text>
<text x="107.8" y="220.4">4</text>
<text x="287" y="216.9">12</text>
<text x="287" y="220.4">13</text>
<text x="293.5" y="218.3">SEG4</text>
<text x="293.5" y="221.8">SEG5</text>
<text x="325.8" y="221.8">SEG8</text>
<text x="327.4" y="218.3">VDD</text>
<text x="336.9" y="220.4">16</text>
<text x="336.9" y="216.9">17</text>
<text x="69.3" y="227.5">23</text>
<text x="69.3" y="223.9">24</text>
<text x="75.8" y="225.7">GPA3</text>
<text x="75.8" y="222.2">GPA4</text>
<text x="96.6" y="222.2">GPB3</text>
<text x="96.6" y="225.7">GPB4</text>
<text x="107.6" y="223.9">5</text>
<text x="107.9" y="227.4">6</text>
<text x="287" y="223.9">14</text>
<text x="293.5" y="225.4">SEG6</text>
<text x="325.8" y="225.4">SEG7</text>
<text x="336.9" y="223.9">15</text>
<text x="69.3" y="230.9">22</text>
<text x="75.8" y="232.8">GPA1</text>
<text x="75.8" y="229.2">GPA2</text>
<text x="96.6" y="229.2">GPB5</text>
<text x="96.6" y="232.8">GPB6</text>
<text x="107.8" y="231">7</text>
<text x="69.2" y="238.1">20</text>
<text x="69.5" y="234.5">21</text>
<text x="75.8" y="236.3">GPA0</text>
<text x="76.6" y="239.8">INTA</text>
<text x="96.6" y="236.3">GPB7</text>
<text x="107.6" y="234.5">8</text>
<text x="69.5" y="245.1">18</text>
<text x="69.5" y="241.7">19</text>
<text x="76.6" y="243.3">INTB</text>
<text x="106.7" y="245.2">11</text>
<text x="69.3" y="248.6">17</text>
<text x="74.8" y="246.9">!RESET</text>
<text x="75.1" y="250.4">A2</text>
<text x="99" y="250.8">SCL</text>
<text x="100.5" y="246.9">NC</text>
<text x="106.5" y="248.6">12</text>
<text x="69.3" y="255.6">15</text>
<text x="69.3" y="252.3">16</text>
<text x="74.8" y="253.9">A1</text>
<text x="75.1" y="257.5">A0</text>
<text x="98.3" y="253.9">SDA</text>
<text x="100.5" y="257.5">NC</text>
<text x="106.3" y="255.7">14</text>
<text x="106.5" y="252.2">13</text>
</g>
<g font-size="3.2" fill="#333">
<text x="270.9" y="30.6" transform="rotate(-90 270.9 30.6)">B</text>
<text x="286.8" y="30.6" transform="rotate(-90 286.8 30.6)">F</text>
<text x="292.1" y="30.6" transform="rotate(-90 292.1 30.6)">A</text>
<text x="276.4" y="88.4" transform="rotate(-90 276.4 88.4)">G</text>
<text x="281.7" y="88.4" transform="rotate(-90 281.7 88.4)">C</text>
<text x="292.3" y="88.4" transform="rotate(-90 292.3 88.4)">D</text>
<text x="297.6" y="88.4" transform="rotate(-90 297.6 88.4)">E</text>
<text x="286.9" y="90.9" transform="rotate(-90 286.9 90.9)">DP</text>
<text x="275" y="179.7">D</text>
<text x="350.7" y="179.5">C</text>
<text x="275" y="183.2">E</text>
<text x="350.7" y="183">B</text>
<text x="275" y="190.3">G</text>
<text x="275" y="186.8">F</text>
<text x="350.7" y="186.5">A</text>
<text x="273.4" y="193.7">DP</text>
</g>
<g font-size="3.2" fill="#f30">
<text x="276.3" y="30.6" transform="rotate(-90 276.3 30.6)">R3</text>
<text x="281.5" y="30.6" transform="rotate(-90 281.5 30.6)">R2</text>
<text x="297.4" y="30.6" transform="rotate(-90 297.4 30.6)">R1</text>
<text x="352" y="32.3" transform="rotate(-90 352 32.3)">R1</text>
<text x="362.6" y="32.3" transform="rotate(-90 362.6 32.3)">R4</text>
<text x="369.7" y="32.3" transform="rotate(-90 369.7 32.3)">R2</text>
<text x="271.1" y="90.2" transform="rotate(-90 271.1 90.2)">R4</text>
<text x="350.5" y="92" transform="rotate(-90 350.5 92)">R3</text>
<text x="357.5" y="92" transform="rotate(-90 357.5 92)">R8</text>
<text x="368.1" y="92" transform="rotate(-90 368.1 92)">R1</text>
<text x="371.6" y="92" transform="rotate(-90 371.6 92)">R7</text>
<text x="375.2" y="92" transform="rotate(-90 375.2 92)">R5</text>
<text x="273.4" y="207.9">R1</text>
<text x="273.4" y="214.9">R3</text>
<text x="273.4" y="211.4">R2</text>
<text x="273.4" y="222">R5</text>
<text x="273.4" y="218.4">R4</text>
<text x="350.7" y="221.9">R8</text>
<text x="273.4" y="225.5">R6</text>
<text x="350.7" y="225.4">R7</text>
</g>
<g font-size="3.2" fill="#8d2323">
<text x="121.4" y="37" transform="rotate(-90 121.4 37)">X1</text>
<text x="131.9" y="37" transform="rotate(-90 131.9 37)">Xs</text>
<text x="142.5" y="37" transform="rotate(-90 142.5 37)">X2</text>
<text x="152" y="45.8">Y1</text>
<text x="152" y="56.4">Ys</text>
<text x="152" y="67">Y2</text>
<text x="119.6" y="78.9" transform="rotate(-90 119.6 78.9)">S2</text>
<text x="144.3" y="78.9" transform="rotate(-90 144.3 78.9)">S1</text>
</g>
<g font-size="3.2" fill="#000080">
<text x="227.5" y="38.6">LED1</text>
<text x="227.5" y="43.9">LedSeg4x7 5641BH</text>
<text x="106.1" y="117.9">X1</text>
<text x="164.2" y="146.2">X3</text>
<text x="103.6" y="156.7">X2</text>
<text x="308.7" y="172.6">TM1640</text>
<text x="76.1" y="205.6">MCP23017</text>
<text x="238.1" y="213.5">10K</text>
<text x="248.7" y="213.5">10K</text>
<text x="359.8" y="230.8">100nF</text>
<text x="377.5" y="230.8">100uF</text>
<text x="135.8" y="246.7">4k7</text>
<text x="148.2" y="246.7">4k7</text>
<text x="132.3" y="264.3">135pF</text>
<text x="144.6" y="264.3">135pF</text>
</g>
<g font-size="3.2">
<text x="269.2" y="44.1" transform="rotate(-90 269.2 44.1)">B</text>
<text x="284.7" y="43.7" transform="rotate(-90 284.7 43.7)">F</text>
<text x="289.6" y="43" transform="rotate(-90 289.6 43)">A</text>
<text x="273.8" y="76.1" transform="rotate(-90 273.8 76.1)">G</text>
<text x="279.4" y="76.8" transform="rotate(-90 279.4 76.8)">C</text>
<text x="284.7" y="76.8" transform="rotate(-90 284.7 76.8)">DP</text>
<text x="290" y="75.1" transform="rotate(-90 290 75.1)">D</text>
<text x="295.3" y="76.8" transform="rotate(-90 295.3 76.8)">E</text>
<text x="101.6" y="161.9">A0</text>
<text x="101.6" y="165.4">A1</text>
<text x="97.5" y="243.3">GND</text>
<text x="106.8" y="241.6">10</text>
</g>
<g font-size="3.2" fill="#f00">
<text x="274.1" y="44.3" transform="rotate(-90 274.1 44.3)">D3</text>
<text x="279.4" y="44.3" transform="rotate(-90 279.4 44.3)">D2</text>
<text x="295.3" y="44.3" transform="rotate(-90 295.3 44.3)">D1</text>
<text x="268.8" y="77.2" transform="rotate(-90 268.8 77.2)">D4</text>
<text x="98.2" y="239.8">VCC</text>
<text x="107.7" y="238.1">9</text>
</g>
<text font-size="3.2" fill="#066" x="82.9" y="257.4">BotView</text>
<g font-size="2.5" fill="#666">
<text x="30" y="39.1">C1</text>
<text x="45.9" y="39.1">C2</text>
<text x="61.7" y="39.1">C3</text>
<text x="77.6" y="39.1">C4</text>
<text x="21.2" y="46.1">R1</text>
<text x="21.2" y="62">R2</text>
<text x="21.2" y="77.9">R3</text>
<text x="21.2" y="94.6">R4</text>
<text x="21.2" y="109.6">R5</text>
<text x="21.2" y="125.5">R6</text>
</g>
<g font-size="2.5" fill="#8d2323">
<text x="351.7" y="42.4">R1</text>
<text x="362.3" y="42.4">R4</text>
<text x="369.4" y="42.4">R2</text>
<text x="346.1" y="78.6">R3</text>
<text x="349.6" y="78.6">R6</text>
<text x="356.7" y="78.6">R8</text>
<text x="367.2" y="78.6">R7</text>
<text x="370.8" y="78.6">R5</text>
</g>
<g font-size="2.5">
<text x="355.3" y="42.4">C4</text>
<text x="358.8" y="42.4">C6</text>
<text x="365.9" y="42.4">C1</text>
<text x="372.9" y="42.4">C7</text>
<text x="353.1" y="78.6">C5</text>
<text x="360.2" y="78.6">C3</text>
<text x="363.7" y="78.6">C2</text>
</g>
<g font-size="2.5" fill="#999">
<text x="358.1" y="46.1">1588BS</text>
<text x="115.1" y="57.6">Joystick</text>
<text x="120.1" y="60">PS2</text>
<text x="358.1" y="75.6">Bot View</text>
</g>
<g font-size="2.5" fill="#363">
<text x="42.3" y="137.9">C4</text>
<text x="49.4" y="137.9">C2</text>
<text x="56.4" y="137.9">R6</text>
<text x="63.5" y="137.9">R4</text>
<text x="70.6" y="137.9">R2</text>
<text x="42.3" y="143.2">C3</text>
<text x="49.4" y="143.2">C1</text>
<text x="56.4" y="143.2">R5</text>
<text x="63.5" y="143.2">R3</text>
<text x="70.6" y="143.2">R1</text>
</g>
<g font-size="1.8">
<text x="167.7" y="23.3">X-AXIS</text>
<text x="167.6" y="37.4">Y-AXIS</text>
<text x="167.6" y="76.2">G92 X0Y0</text>
</g>
<text font-size="1.8" fill="#00f" x="273.4" y="48">Bot View</text>
<g font-size="1.8" fill="#800">
<text x="253.3" y="48.4">A</text>
<text x="246.5" y="55.2">F</text>
<text x="253.7" y="57.3">G</text>
<text x="259.6" y="54.9">B</text>
<text x="246.5" y="64">E</text>
<text x="259.6" y="63.7">C</text>
<text x="253.3" y="66.1">D</text>
<text x="262.1" y="69.2">DP</text>
</g>
</svg>
